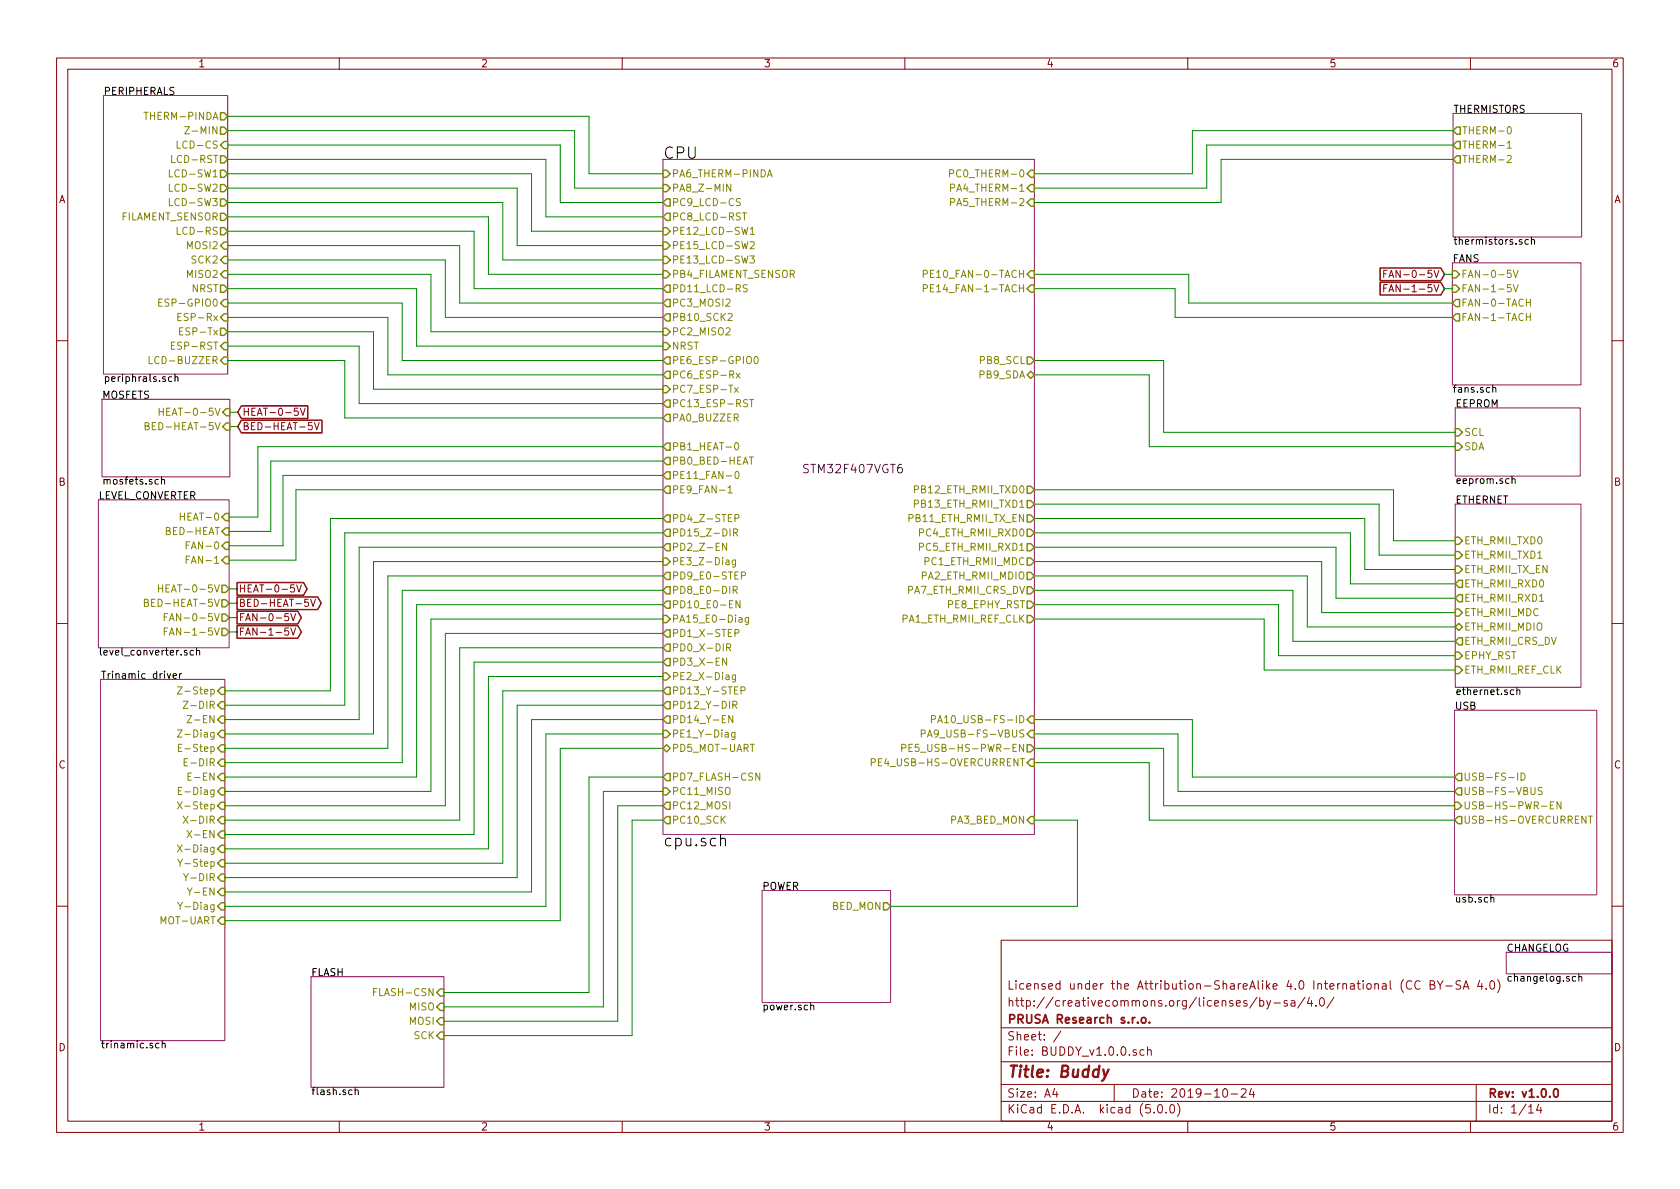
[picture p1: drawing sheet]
<svg xmlns="http://www.w3.org/2000/svg" width="297mm" height="210mm" viewBox="0 0 297 210" stroke-linecap="round" stroke-linejoin="round" font-family="sans-serif">
<g fill="none" stroke="#840000" stroke-width=".18">
<path d="M10 10.3h277v189.9h-277zM12 12.2h273v186.1h-273zM60 10.3v1.9M110 10.3v1.9M160 10.3v1.9M210 10.3v1.9M260 10.3v1.9M244.7 48.4h.4M244.7 50.9h.4M245.3 47.8h-.6v1.3M245.3 50.3h-.6v1.3M245.6 49.1l.4-1.3 .4 1.3"/>
<path d="M245.6 51.6l.4-1.3 .4 1.3M245.7 48.7h.6M245.7 51.3h.6M10 60.2h2M52.7 72.2h-.6l-.1 .6 .5-.1 .3 .2v.3l-.3 .3-.5-.2M53.1 72.2l.4 1.3 .4-1.3M55.2 74.7h-.6l-.1 .6 .2-.1 .5 .1v.6l-.2 .1-.5-.1M55.6 74.7l.4 1.3 .4-1.3M285 60.2h2M10 110.3h2M51 108.5h-.6l-.1 .6 .2-.1 .5 .1v.5l-.2 .2-.5-.2M51 111h-.6l-.1 .7 .2-.2 .5 .2v.5l-.2 .1-.5-.1"/>
<path d="M51.4 108.5l.4 1.3 .5-1.3M51.4 111l.4 1.3 .5-1.3M52 103.4h-.6v.6l.4-.1 .3 .3v.3l-.3 .2-.4-.1M52.5 103.4l.4 1.3 .4-1.3M54.5 106h-.6l-.1 .6 .2-.2 .5 .2v.5l-.2 .1-.5-.1M54.9 106l.4 1.2 .5-1.2M285 110.3h2M10 160.2h2M177 166.3h108v32h-108zM222.2 176.3l-1.2 2M222.7 177l.5-.1 .2 .3v.6l-.2 .1-.5-.1M222.7 176.4v1.5"/>
<path d="M224 176.9l.3 1M224.7 176.9l-.5 1.4-.2 .1M225.2 177.4h1.2M227.6 177l-.4-.1-.2 .2 .1 .3 .5 .1v.3h-.6M228.3 177h.6l.1 .9M229 177.3l-.6 .1-.2 .2 .1 .2 .1 .1 .6-.1M230.7 176.3l-1.3 2M231.5 176.3l-.3 1.1h.9M231.9 176.9v1M232.7 177.8v.1M233.5 176.6l.2-.2a.8 .8 0 0 1 .5 .8 .8 .8 0 0 1-.5 .7l-.2-.1-.2-.4zM235.9 176.3l-1.3 2"/>
<path d="M248.1 173.2a1.79 1.79 0 0 0 0 2.3M249.6 173.6a.7 .7 0 0 0-.9 .2 .7 .7 0 0 0 .1 .9 .55 .55 0 0 0 .8 .1M251.1 173.6a.7 .7 0 0 0-.9 .2 .7 .7 0 0 0 .1 .9 .55 .55 0 0 0 .8 .1M252.9 174.1h.5l.2-.1v-.3l-.2-.3h-.5v1.5h.5l.3-.3a.41 .41 0 0 0-.3-.5M254.1 173.4l.5 .8 .5-.8M254.6 174.2v.7M255.6 174.4h1.2M258.3 173.5l-.6-.1-.3 .3 .2 .4 .6 .3v.4l-.2 .1-.6-.1M258.7 174.9l.5-1.5 .5 1.5M258.9 174.5h.7M261.6 173.3l-.3 1.1h.9M262 173.9v1"/>
<path d="M262.8 174.8v.1M263.6 173.6l.3-.2a.94 .94 0 0 1 0 1.5l-.4-.3-.1-.6zM264.8 173.2a1.71 1.71 0 0 1 0 2.3M285 160.2h2M60 198.3v1.9M110 198.3v1.9M160 198.3v1.9M177 194.8h108M177 191.8h108M177 187.8h108M177 181.8h108M186.5 192.5l-.4 1h1"/>
<path d="M186.8 193v1M187.6 182.3l-1.3 2M197 191.8v3M202.3 185.7l-.5-.1-.3 .3 .2 .6h.6M202.9 185.7h.1a.37 .37 0 0 1 .6 .1v.8M202.9 185.1v1.5M204 196.7v.1M204.8 195.5l.4-.2a.94 .94 0 0 1 0 1.5 .79 .79 0 0 1-.4-1.3zM206.2 196.7v.1M207 195.4l.3-.1a.94 .94 0 0 1 0 1.5 .82 .82 0 0 1-.3-1.4zM208.2 195.1a1.71 1.71 0 0 1 0 2.3M210 198.3v1.9"/>
<path d="M216.3 192.7l.4-.2a.94 .94 0 0 1 0 1.5 .79 .79 0 0 1-.4-1.3zM217.7 193.5h1.1M219.5 192.7l.2-.2h.3l.3 .2v.3v.2l-.9 .8h.9M221.3 192.5l-.4 1h.9M221.6 193v1M260 198.3v1.9M261 191.8v6.5M270.3 195.8l.4-.5v1.5M270.3 196.8h.8M272.1 195.2l-.4 1.1h.9M272.4 195.8v1"/>
</g>
<path d="M201.9 180.1l.2-.2 .4 .2 .1 .5-.1 .2-.4 .1-.2-.1zM203.2 180.8v.1M274.9 192.6l.3-.1a.94 .94 0 0 1 0 1.5h-.2a1 1 0 0 1-.1-1.4z" fill="none" stroke="#840000" stroke-width=".3"/>
<path d="M196 189.1l-.9 1.8-.3 .2" fill="none" stroke="#840000" stroke-width=".41"/>
<g fill="none" stroke="#840084" stroke-width=".18">
<path d="M18.3 16.9h22v49.3h-22zM117.2 28.2h65.7v119.4h-65.7zM256.9 20.1h22.8v21.8h-22.8zM256.8 46.5h22.7v21.6h-22.7zM18 70.6h22.6v13.7h-22.6zM257.3 72.1h22.1v12.1h-22.1zM17.4 88.4h23.1v26.1h-23.1zM257.3 89.1h22.2v32.4h-22.2zM17.8 120.1h22v63.9h-22zM257.2 125.6h25.1v32.6h-25.1zM134.7 157.5h22.8v19.8h-22.8zM55 172.7h23.5v19.6h-23.5z"/>
<path d="M266.3 168.4h18.7v3.8h-18.7z"/>
</g>
<g fill="none" stroke="#000" stroke-width=".18">
<path d="M270.2 42.4h-.3l-.3 .2 .1 .5h.5M270.8 42.5l.2-.1h.2l.1 .8M270.8 41.9v1.3M30.4 66.7l-.4-.1-.2 .2 .1 .6h.5M30.9 66.7l.2-.1 .3 .1 .1 .8M30.9 66.2v1.3M263.9 68.7l.2-.2 .3 .1 .1 .8M263.9 68.1v1.3M28 84.8h-.3l-.3 .2 .1 .6h.5M28.5 84.9l.3-.1h.2l.1 .8M28.5 84.3v1.3M267.3 84.8l.2-.1h.3l.1 .8"/>
<path d="M267.3 84.2v1.3M29.6 119.1l.3 .9 .3-.9M30.6 119.5l.6-.1-.1-.2-.3-.1-.2 .2 .1 .6h.4M31.7 119.1v.9M32.1 119.1l-.4 .2M34.2 115.1l-.3-.1-.3 .2 .1 .6h.5M34.7 115.1l.3-.1 .3 .1v.7M34.7 114.6v1.2M267.6 122h-.3l-.3 .2 .2 .6h.4M268.2 122.1l.2-.1h.3v.8M268.2 121.6v1.2M127.4 148.4a.5 .5 0 0 1 .9 .1v1.1"/>
<path d="M263.6 158.8l.2-.1h.3v.8M143.3 177.9l.2-.2 .3 .1 .1 .8M143.3 177.3v1.3M278.6 172.7h-.4l-.2 .2 .1 .6h.5M279.1 172.8l.2-.1h.3l.1 .8M279.1 172.2v1.3M28.1 184.5h-.3l-.3 .2 .1 .6h.5M28.7 184.6l.2-.1h.3v.8M28.7 184v1.3M62.8 192.9l.2-.2 .3 .1v.8M62.8 192.3v1.3"/>
</g>
<g fill="none" stroke="#848400" stroke-width=".18">
<path d="M25.5 19.9h.7M29.9 30v1.3h.6M29.9 32.6v1.2h.6M29.9 35.1v1.3h.6M30.4 27.5v1.2h.6M31.3 24.9v1.3h.6M32.7 22.4h.8l-.8 1.3h.8M129.2 32.6v1.2l-.7-1.2v1.2M130.9 35.2l-.5-.1-.1 .1-.1 .3 .1 .2 .5 .1 .1 .3-.2 .3-.5-.1M131.3 37.6h.7M131.6 37.6v1.3M135.7 31.3l.4-1.3 .4 1.3"/>
<path d="M135.8 30.9h.6M167.9 30.7l.7-.1v-.5l-.7-.1v1.3M168.1 33.2l.7-.1v-.4l-.2-.1h-.5v1.2M168.1 35.8l.7-.1v-.5l-.2-.1h-.5v1.3M266.5 25.3l.4-.4v1.3M266.5 27.6l.5-.1 .2 .3v.2l-.8 .7h.8M266.5 26.2h.7M266.6 22.5l.2-.1a.69 .69 0 0 1 .4 .6 .69 .69 0 0 1-.4 .7l-.3-.3v-.2zM28.1 53.5h.4M28.7 52.9h-.6v1.2h.6M31.3 40.2v1.2h.6M31.4 56h.5"/>
<path d="M31.7 58.6h.5M32.1 55.4h-.7v1.3h.7M32.4 58h-.7v1.2h.7M128.7 55.5l.5-.1 .3 .4-.8 .9h.8M132.1 50.4l-.5-.1-.2 .2v.3l.6 .3 .1 .3-.2 .2h-.5M132.6 45.3h.8l-.4 .4 .3 .2v.6h-.5l-.2-.1M132.7 42.8l.4-.1 .3 .4-.1 .2-.7 .7h.8M132.7 40.5l.3-.3v1.2M132.7 41.4h.7M163.2 51l.7-.1 .1-.1-.1-.3-.2-.2h-.5v1.3M163.2 48.5l.7-.1 .1-.2-.1-.3-.2-.1h-.5v1.3M164.5 50.9h.4"/>
<path d="M164.5 48.4h.4M165.1 50.3h-.6v1.3h.6M165.1 47.8h-.6v1.3h.6M267.2 47.8h-.7v.6l.2-.1 .5 .1v.5l-.2 .2-.5-.2M267.2 50.3h-.7v.6l.2-.1 .5 .1v.6l-.2 .1-.5-.1M267.6 47.8l.4 1.3 .4-1.3M267.6 50.3l.4 1.3 .4-1.3M269.9 52.9v1.2M269.9 55.4v1.3M269.9 53.5h.7M269.9 56h.7M270.6 52.9v1.2"/>
<path d="M270.6 55.4v1.3M25.7 75.3h.5l.1-.2v-.3l-.6-.1v1.3h.4l.2-.1 .1-.3-.3-.3M26.4 63v1.3h.6M28.1 72.2v1.3M28.1 72.8h.8M28.9 72.2v1.3M29.5 72.8h.4M30.1 72.2h-.6v1.3h.6M30.3 61.1h.4M30.9 60.5h-.6v1.3h.6M129.9 68.5l.6 .9M130 78.4l.2-.1a.67 .67 0 0 1 .4 .6 .67 .67 0 0 1-.4 .6l-.3-.4z"/>
<path d="M130.2 66l.6 .8M130.5 68.5l-.6 .9M130.8 66l-.6 .8M132.5 70.7h.8M132.9 70.7v1.2M133.5 63.1l.1-.1a.67 .67 0 0 1 .5 .7 .67 .67 0 0 1-.5 .6 .83 .83 0 0 1-.1-1.2zM31.9 90.7v1.3M31.9 91.3h.7M32.9 96.4h.4M32.9 99h.4M33.5 95.8h-.6v1.3M33.5 98.3h-.6v1.3"/>
<path d="M128.4 99.1h.5v.8M128.5 96.1v1.2l-.7-1.2v1.2M128.7 86.3l.4-.4v1.3M128.7 87.2h.8M128.9 99.3l-.4 .1-.2 .2 .2 .3 .4-.1M129.7 94.2l.6-.1 .1-.2v-.3l-.2-.1h-.5v1.3M129.9 91.6l.7-.1v-.4l-.2-.1h-.5v1.2M130 94.2l.4 .6M130 83.5l.3-.1a.69 .69 0 0 1 .4 .6 .69 .69 0 0 1-.4 .6l-.3-.1-.1-.4zM130 99v1.2l-.2 .1-.3-.1M130 99.1l-.3-.1-.2 .3 .1 .5h.4M132.5 80.8h.7"/>
<path d="M132.8 80.8v1.3M161.7 86.6l.6-.1 .1-.2-.1-.3-.1-.1h-.5v1.3M161.7 89.1l.6-.1 .1-.1-.1-.3-.1-.2h-.5v1.3M25.5 106.6l.6-.1 .1-.2-.1-.2-.6-.1v1.2h.5l.2-.1 .1-.3-.3-.2M28 103.4v1.3M28 104h.8M28.8 103.4v1.3M29 109.1h.5M29 111.7h.5M29.3 104h.5M29.6 108.5h-.6v1.3M29.6 111h-.6v1.3"/>
<path d="M29.9 103.4h-.6v1.3h.6M29.9 109.8l.5-1.3 .4 1.3M29.9 112.3l.5-1.3 .4 1.3M30.1 109.4h.6M30.1 112h.6M128.5 114.5l.7-.1v-.4l-.2-.2h-.5v1.3M128.5 116.4v1.2l-.7-1.2v1.2M128.8 114.5l.4 .6M129.6 104.3h.7v-.5l-.2-.1h-.5v1.2M129.9 112l.7-.1v-.5l-.2-.1h-.5v1.3M129.9 104.3l.5 .6M130 119.3v1.2l-.2 .1-.3-.1"/>
<path d="M130 119.4l-.3-.1-.2 .3 .1 .5h.4M130.7 109.2h.4l.1 .8M130.8 106.2v1.3l-.7-1.3v1.3M131.1 101.8l.6-.1v-.4l-.1-.2h-.5v1.3M131.2 109.5h-.4l-.2 .2 .1 .3h.5M132.4 109.2v1l-.3 .3-.3-.1M132.4 109.2h-.4l-.3 .2 .2 .6h.5M31.4 121.5h.8l-.8 1.2h.8M31.4 129.1h.8l-.8 1.2h.8M31.5 132.2h.5M31.5 139.8h.5M32.2 131.6h-.7v1.3h.7"/>
<path d="M32.2 139.2h-.7v1.3h.7M32.4 124h.8l-.8 1.3h.8M32.6 134.8h.4M33.1 126.5h.8l-.8 1.3h.8M33.2 134.2h-.6v1.2h.6M33.2 137.3h.5M33.8 136.7h-.6v1.3h.6M129.6 124.7l.7-.1v-.5l-.7-.1v1.3M129.6 126.5v1.3l-.7-1.3v1.3M129.9 124.7l.4 .6M129.9 129.5v1l-.2 .3-.3-.1M129.9 129.6l-.3-.1-.3 .2 .2 .6h.4"/>
<path d="M131 122.1l.7-.1v-.4l-.2-.1h-.5v1.2M132.7 131.6h.7M134.3 136.7v1.3l-.7-1.3v1.3M154.1 134.8h.6l.1-.2-.1-.3-.2-.1h-.4v1.2M155.3 134.8h.5M155.9 134.2h-.6v1.2h.6M159.4 132.3l.6-.1 .2-.2-.1-.3-.2-.1h-.5v1.3M160.7 132.2h.4M161.3 131.6h-.6v1.3h.6M162.5 131.6h-.7v.6l.2-.1 .4 .1 .1 .6-.2 .1-.5-.1M162.9 129.7l.7-.1v-.4l-.2-.1h-.5v1.2M164 130.3l.4-1.2 .4 1.2"/>
<path d="M164.1 130h.6M164.7 127.2l.6-.1 .1-.1v-.3l-.2-.2h-.5v1.3M165.8 127.8l.4-1.3 .4 1.3M165.9 127.5h.6M268.3 136.7v1.3M268.9 136.7a.64 .64 0 0 1 .8 .6 .64 .64 0 0 1-.8 .7zM270.7 139.2v1.1l.2 .2h.3l.2-.2v-1.1M272.7 139.3l-.5-.1-.2 .2 .1 .4 .5 .2 .1 .3-.3 .2h-.4M31.4 141.8l.8 1.2M31.4 149.4l.8 1.3M31.4 151.9l.5 .7 .4-.7M31.4 159.6l.5 .6 .4-.6"/>
<path d="M31.9 152.6v.6M32.2 141.8l-.8 1.2M32.2 149.4l-.8 1.3M32.4 144.3l.8 1.3M32.5 154.5l.4 .6 .4-.6M33.1 146.9l.8 1.2M33.1 157l.5 .7 .4-.7M33.2 144.3l-.8 1.3M33.9 146.9l-.8 1.2M274.1 142.4h.4M274.7 141.8h-.6v1.2h.6M276 141.8v1.2l-.7-1.2v1.2"/>
<path d="M280.4 144.3v1.3l-.7-1.3v1.3M280.8 144.3h.8M281.2 144.3v1.3M31.9 160.2v.6M66 175.4h.5M66.6 174.8h-.6v1.3"/>
</g>
<g fill="none" stroke="#848400" stroke-width=".25">
<path d="M39 19.9h.6l.7 .7-.7 .6h-.6zM39 22.5h.6l.7 .6-.7 .6h-.6zM39 25.6l.6-.6h.7v1.3h-.7zM39 37.7h.6l.7 .6-.7 .7h-.6zM39 27.6h.6l.7 .6-.7 .6h-.6zM39 30.1h.6l.7 .6-.7 .7h-.6zM39 32.6h.6l.7 .7-.7 .6h-.6zM39 35.2h.6l.7 .6-.7 .6h-.6zM117.2 32.6h.7l.6 .7-.6 .6h-.7zM117.2 30.1h.7l.6 .6-.6 .7h-.7zM117.2 38.3l.7-.6h.6v1.3h-.6zM117.9 35.2h.6v1.2h-.6l-.7-.6z"/>
<path d="M182.2 30.1h.7v1.3h-.7l-.6-.7zM182.2 32.6h.7v1.3h-.7l-.6-.6zM182.2 35.2h.7v1.2h-.7l-.6-.6zM257.6 22.5h.6v1.2h-.6l-.7-.6zM257.6 25h.6v1.3h-.6l-.7-.7zM257.6 27.6h.6v1.2h-.6l-.7-.6zM39 40.3h.6l.7 .6-.7 .6h-.6zM39 46l.6-.7h.7v1.3h-.7zM39 50.4h.6l.7 .6-.7 .7h-.6zM39 48.5l.6-.6h.7v1.2h-.7zM39 56.1l.6-.6h.7v1.3h-.7zM39 58h.6l.7 .7-.7 .6h-.6z"/>
<path d="M39 53.6l.6-.6h.7v1.2h-.7zM39.6 42.8h.7v1.3h-.7l-.6-.7zM117.2 58h.7l.6 .7-.6 .6h-.7zM117.2 56.1l.7-.6h.6v1.3h-.6zM117.2 42.8h.7l.6 .6-.6 .7h-.7zM117.2 45.3h.7l.6 .7-.6 .6h-.7zM117.2 40.3h.7l.6 .6-.6 .6h-.7zM117.2 51l.7-.6h.6v1.3h-.6zM117.2 47.9h.7l.6 .6-.6 .6h-.7zM117.9 53h.6v1.2h-.6l-.7-.6zM182.2 50.4h.7v1.3h-.7l-.6-.7zM182.2 47.9h.7v1.2h-.7l-.6-.6z"/>
<path d="M256.8 47.9h.6l.7 .6-.7 .6h-.6zM256.8 50.4h.6l.7 .6-.7 .7h-.6zM257.4 53h.7v1.2h-.7l-.6-.6zM257.4 55.5h.7v1.3h-.7l-.6-.7zM39 61.2l.6-.6h.7v1.2h-.7zM39.4 75.4l.6-.6h.6v1.3h-.6zM39.6 63.1h.7v1.3h-.7l-.6-.7zM40 72.3h.6v1.2h-.6l-.6-.6zM117.2 79l.7-.6h.6v1.2h-.6zM117.2 60.6h.7l.6 .6-.6 .6h-.7zM117.2 73.9l.7-.6h.6v1.2h-.6zM117.2 68.2h.7l.6 .6-.6 .7h-.7z"/>
<path d="M117.9 65.7h.6v1.2h-.6l-.7-.6zM117.9 63.1h.6v1.3h-.6l-.7-.7zM117.9 70.7h.6v1.3h-.6l-.7-.6zM181.6 66.3l.6-.6 .7 .6-.7 .6zM181.6 63.1h.6l.7 .6-.7 .7h-.6zM257.3 75.8h.6l.7 .6-.7 .7h-.6zM257.3 78.4h.6l.7 .6-.7 .6h-.6zM39.9 90.8h.6v1.3h-.6l-.7-.7zM39.9 95.9h.6v1.2h-.6l-.7-.6zM39.9 98.4h.6v1.3h-.6l-.7-.6zM39.9 93.3h.6v1.3h-.6l-.7-.6zM117.2 86.6l.7-.6h.6v1.2h-.6z"/>
<path d="M117.2 96.8l.7-.7h.6v1.3h-.6zM117.2 98.7h.7l.6 .6-.6 .6h-.7zM117.9 83.4h.6v1.3h-.6l-.7-.6zM117.9 80.9h.6v1.3h-.6l-.7-.7zM117.9 93.6h.6v1.3h-.6l-.7-.7zM117.9 91.1h.6v1.2h-.6l-.7-.6zM181.6 86h.6l.7 .6-.7 .6h-.6zM181.6 88.5h.6l.7 .6-.7 .7h-.6zM181.6 91.1h.6l.7 .6-.7 .6h-.6zM181.6 93.6h.6l.7 .6-.7 .7h-.6zM181.6 96.1h.6l.7 .7-.7 .6h-.6zM181.6 98.7h.6l.7 .6-.7 .6h-.6z"/>
<path d="M257.3 95h.6l.7 .6-.7 .7h-.6zM257.3 97.5h.6l.7 .7-.7 .6h-.6zM39.2 103.5h.7l.6 .6-.6 .7h-.7zM39.2 108.6h.7l.6 .6-.6 .6h-.7zM39.2 111.1h.7l.6 .7-.6 .6h-.7zM39.2 106h.7l.6 .7-.6 .6h-.7zM117.2 114.5l.7-.6h.6v1.3h-.6zM117.2 119h.7l.6 .6-.6 .7h-.7zM117.2 104.4l.7-.6h.6v1.2h-.6zM117.2 108.8h.7l.6 .7-.6 .6h-.7zM117.9 111.4h.6v1.2h-.6l-.7-.6zM117.9 116.5h.6v1.2h-.6l-.7-.6z"/>
<path d="M117.9 101.2h.6v1.3h-.6l-.7-.7zM117.9 106.3h.6v1.3h-.6l-.7-.7zM181.6 101.2h.6l.7 .6-.7 .7h-.6zM181.6 103.8h.6l.7 .6-.7 .6h-.6zM181.6 108.8h.6l.7 .7-.7 .6h-.6zM181.6 106.3h.6l.7 .6-.7 .7h-.6zM257.3 100.1h.6l.7 .6-.7 .6h-.6zM257.3 107.7h.6l.7 .6-.7 .7h-.6zM257.3 110.9l.6-.7 .7 .7-.7 .6zM257.3 115.3h.6l.7 .6-.7 .7h-.6zM257.3 117.9h.6l.7 .6-.7 .6h-.6zM257.9 102.6h.7v1.3h-.7l-.6-.7z"/>
<path d="M257.9 105.2h.7v1.2h-.7l-.6-.6zM257.9 112.8h.7v1.2h-.7l-.6-.6zM38.5 129.8l.6-.6h.7v1.2h-.7zM38.5 134.9l.6-.7h.7v1.3h-.7zM38.5 139.9l.6-.6h.7v1.3h-.7zM39.1 121.5h.7v1.3h-.7l-.6-.6zM39.1 124.1h.7v1.2h-.7l-.6-.6zM39.1 126.6h.7v1.3h-.7l-.6-.7zM39.1 131.7h.7v1.3h-.7l-.6-.7zM39.1 136.8h.7v1.2h-.7l-.6-.6zM117.2 137.4l.7-.6h.6v1.2h-.6zM117.2 139.3h.7l.6 .6-.6 .7h-.7z"/>
<path d="M117.2 129.2h.7l.6 .6-.6 .6h-.7zM117.2 127.2l.7-.6h.6v1.3h-.6zM117.9 131.7l.6 .6-.6 .7-.7-.7zM117.9 121.5h.6v1.3h-.6l-.7-.6zM117.9 124.1h.6v1.2h-.6l-.7-.6zM181.6 131.7h.6l.7 .6-.7 .7h-.6zM182.2 129.2h.7v1.2h-.7l-.6-.6zM182.2 134.2h.7v1.3h-.7l-.6-.6zM182.2 126.6h.7v1.3h-.7l-.6-.7zM257.8 136.8h.6v1.2h-.6l-.6-.6zM257.8 139.3h.6v1.3h-.6l-.6-.7zM38.5 145l.6-.6h.7v1.3h-.7z"/>
<path d="M38.5 147.6l.6-.7h.7v1.3h-.7zM38.5 152.6l.6-.6h.7v1.3h-.7zM38.5 157.7l.6-.6h.7v1.3h-.7zM39.1 141.9h.7v1.2h-.7l-.6-.6zM39.1 149.5h.7v1.2h-.7l-.6-.6zM39.1 154.6h.7v1.2h-.7l-.6-.6zM39.1 159.6h.7v1.3h-.7l-.6-.6zM117.9 141.9h.6v1.2h-.6l-.7-.6zM117.9 144.4h.6v1.3h-.6l-.7-.7zM156.2 159.6h.6l.7 .7-.7 .6h-.6zM182.2 144.4h.7v1.3h-.7l-.6-.7zM257.2 141.9h.6l.6 .6-.6 .6h-.6z"/>
<path d="M257.8 144.4h.6v1.3h-.6l-.6-.7zM38.5 162.8l.6-.6h.7v1.2h-.7zM77.9 177.4h.6v1.3h-.6l-.7-.7zM77.9 180h.6v1.2h-.6l-.7-.6zM77.9 174.9h.6v1.2h-.6l-.7-.6zM77.9 182.5h.6v1.3h-.6l-.7-.7z"/>
</g>
<g fill="none" stroke="#008400" stroke-width=".18">
<path d="M40.3 38.3h46.1v10.2h30.8M40.3 20.6h63.8v10.1h13.1M40.3 23.1h61.3v10.2h15.6M40.3 25.6h58.8v10.2h18.1M40.3 28.2h56.2v10.1h20.7M40.3 30.7h53.7v10.2h23.2M40.3 33.3h51.1v10.1h25.8M40.3 35.8h48.6v10.2h28.3M256.9 23.1h-46.1v7.6h-27.9M256.9 25.6h-43.5v7.7h-30.5M256.9 28.2h-41v7.6h-33M40.3 51h33.4v10.2h43.5"/>
<path d="M40.3 40.9h43.5v10.1h33.4M40.3 48.5h35.9v10.2h41M40.3 53.6h30.8v10.1h46.1M40.3 43.4h41v10.2h35.9M40.3 56.1h28.3v10.2h48.6M40.3 46h38.4v10.1h38.5M40.3 58.7h25.7v10.1h51.2M182.9 51h24.9v5.1h49M182.9 48.5h27.3v5.1h46.6M255.4 51h1.4M255.4 48.5h1.4M40.3 63.7h20.7v10.2h56.2"/>
<path d="M40.3 61.2h23.2v10.2h53.7M40.6 75.4h1.4M40.6 72.9h1.4M117.2 79h-71.6v12.4h-5.1M182.9 63.7h22.8v12.7h51.6M182.9 66.3h20.3v12.7h54.1M117.2 81.5h-69.3v12.5h-7.4M117.2 84.1h-67.2v12.4h-9.5M117.2 86.6h-64.9v12.5h-11.8M117.2 91.7h-58.8v30.5h-18.6M117.2 94.2h-56.2v30.5h-21.2M117.2 96.8h-53.7v30.4h-23.7"/>
<path d="M117.2 99.3h-51.2v30.5h-26.2M182.9 86.6h63.5v9h10.9M182.9 89.1h60.9v9.1h13.5M182.9 91.7h58.4v9h16M182.9 94.2h55.9v9h18.5M182.9 96.8h53.3v9h21.1M182.9 99.3h50.8v9h23.6M40.5 104.1h1.4M40.5 106.7h1.4M40.5 109.2h1.4M40.5 111.8h1.4M117.2 119.6h-30.8v30.5h-46.6"/>
<path d="M117.2 101.8h-48.6v30.5h-28.8M117.2 104.4h-46.1v30.5h-31.3M117.2 106.9h-43.5v30.5h-33.9M117.2 109.5h-41v30.4h-36.4M117.2 112h-38.5v30.5h-38.9M117.2 114.5h-35.9v30.5h-41.5M117.2 117.1h-33.4v30.5h-44M182.9 101.8h48.2v9.1h26.2M182.9 104.4h45.7v9h28.7M182.9 106.9h43.2v9h31.2M182.9 109.5h40.6v9h33.8M117.2 137.4h-13.1v38.1h-25.6"/>
<path d="M117.2 132.3h-18.1v30.5h-59.3M117.2 129.8h-20.7v30.5h-56.7M117.2 127.2h-23.2v30.5h-54.2M117.2 124.7h-25.8v30.5h-51.6M117.2 122.2h-28.3v30.4h-49.1M117.2 139.9h-10.5v38.1h-28.2M182.9 127.2h27.9v10.2h46.4M182.9 132.3h22.8v10.2h51.5M182.9 134.9h20.3v10.1h54M182.9 129.8h25.4v10.1h48.9M117.2 142.5h-8v38.1h-30.7M117.2 145h-5.4v38.1h-33.3"/>
<path d="M182.9 145h7.6v15.3h-33"/>
</g>
<path d="M244 47.4h10.8l.6 1.1-.6 1.1h-10.8zM244 49.9h10.8l.6 1.1-.6 1.2h-10.8zM42.7 71.8h11.7v2.2h-11.7l-.7-1.1zM42.7 74.3h14.2v2.2h-14.2l-.7-1.1zM41.9 105.6h14.3l.6 1.1-.6 1.1h-14.3zM41.9 103h11.8l.6 1.1-.6 1.2h-11.8zM41.9 108.1h10.8l.6 1.1-.6 1.1h-10.8zM41.9 110.6h10.8l.6 1.2-.6 1.1h-10.8z" fill="none" stroke="#840000" stroke-width=".25"/>
<path d="M159.4 82.1a.62 .62 0 0 0-.7 .6v.6l.2 .2 .4 .1 .2-.1 .1-.5-.2-.3h-.4l-.3 .3" fill="none" stroke="#0000c2" stroke-width=".18"/>
<g font-size="2.8">
<text x="117.2" y="28.1">CPU</text>
<text x="117.2" y="149.7">cpu.sch</text>
</g>
<text font-size="2.8" fill="#840000" x="178" y="190.5">Title: Buddy</text>
<text font-size="2.1" fill="#0000c2" x="141.7" y="83.7">STM32F407VGT6</text>
<g font-size="2.1" fill="#840000">
<text x="178" y="178">http://creativecommons.org/licenses/by-sa/4.0/</text>
<text x="178" y="175">Licensed under the Attribution-ShareAlike 4.0 International (CC BY-SA 4.0)</text>
<text x="178" y="184">Sheet: /</text>
<text x="178" y="181">PRUSA Research s.r.o.</text>
<text x="178" y="186.7">File: BUDDY_v1.0.0.sch</text>
<text x="178" y="196.9">KiCad E.D.A. kicad (5.0.0)</text>
<text x="178" y="194.1">Size: A4</text>
<text x="200" y="194.1">Date: 2019-10-24</text>
<text x="263" y="194.1">Rev: v1.0.0</text>
<text x="263" y="196.9">Id: 1/14</text>
</g>
<g font-size="1.8" fill="#840000">
<text x="35" y="11.9">1</text>
<text x="85" y="11.9">2</text>
<text x="135" y="11.9">3</text>
<text x="185" y="11.9">4</text>
<text x="235" y="11.9">5</text>
<text x="285" y="11.9">6</text>
<text x="10.4" y="35.9">A</text>
<text x="285.4" y="35.9">A</text>
<text x="246.7" y="49.1">FAN-0-5V</text>
<text x="246.7" y="51.7">FAN-1-5V</text>
<text x="42.8" y="73.5">HEAT-0-5V</text>
<text x="42.8" y="76.1">BED-HEAT-5V</text>
<text x="10.4" y="85.9">B</text>
<text x="285.4" y="85.9">B</text>
<text x="42.2" y="107.3">BED-HEAT-5V</text>
<text x="42.2" y="104.8">HEAT-0-5V</text>
<text x="42.2" y="109.8">FAN-0-5V</text>
<text x="42.2" y="112.4">FAN-1-5V</text>
<text x="10.4" y="135.9">C</text>
<text x="285.4" y="135.9">C</text>
<text x="10.4" y="185.9">D</text>
<text x="285.4" y="185.9">D</text>
<text x="35" y="199.9">1</text>
<text x="85" y="199.9">2</text>
<text x="135" y="199.9">3</text>
<text x="185" y="199.9">4</text>
<text x="235" y="199.9">5</text>
<text x="285" y="199.9">6</text>
</g>
<g font-size="1.8">
<text x="18.3" y="16.8">PERIPHERALS</text>
<text x="256.9" y="20">THERMISTORS</text>
<text x="256.8" y="46.4">FANS</text>
<text x="256.9" y="43.3">thermistors.sch</text>
<text x="18" y="70.5">MOSFETS</text>
<text x="18.3" y="67.5">periphrals.sch</text>
<text x="256.8" y="69.4">fans.sch</text>
<text x="257.3" y="72">EEPROM</text>
<text x="17.4" y="88.3">LEVEL_CONVERTER</text>
<text x="18" y="85.7">mosfets.sch</text>
<text x="257.3" y="85.6">eeprom.sch</text>
<text x="257.3" y="89">ETHERNET</text>
<text x="17.4" y="115.9">level_converter.sch</text>
<text x="17.8" y="120">Trinamic driver</text>
<text x="257.2" y="125.5">USB</text>
<text x="257.3" y="122.9">ethernet.sch</text>
<text x="134.7" y="157.4">POWER</text>
<text x="257.2" y="159.6">usb.sch</text>
<text x="55" y="172.6">FLASH</text>
<text x="266.3" y="168.3">CHANGELOG</text>
<text x="266.3" y="173.6">changelog.sch</text>
<text x="134.7" y="178.7">power.sch</text>
<text x="17.8" y="185.4">trinamic.sch</text>
<text x="55" y="193.6">flash.sch</text>
</g>
<g font-size="1.8" fill="#848400">
<text x="26.4" y="21.2">THERM-PINDA</text>
<text x="33.8" y="23.7">Z-MIN</text>
<text x="258.4" y="23.7">THERM-0</text>
<text x="31" y="28.8">LCD-RST</text>
<text x="32.1" y="26.3">LCD-CS</text>
<text x="258.4" y="26.3">THERM-1</text>
<text x="258.4" y="28.8">THERM-2</text>
<text x="30.7" y="31.4">LCD-SW1</text>
<text x="30.7" y="33.9">LCD-SW2</text>
<text x="118.7" y="33.9">PA8_Z-MIN</text>
<text x="118.7" y="31.4">PA6_THERM-PINDA</text>
<text x="169.1" y="31.4">PC0_THERM-0</text>
<text x="169.1" y="33.9">PA4_THERM-1</text>
<text x="21.3" y="39">FILAMENT_SENSOR</text>
<text x="30.7" y="36.4">LCD-SW3</text>
<text x="32.1" y="41.5">LCD-RS</text>
<text x="118.7" y="36.4">PC9_LCD-CS</text>
<text x="118.7" y="39">PC8_LCD-RST</text>
<text x="118.7" y="41.5">PE12_LCD-SW1</text>
<text x="169.1" y="36.4">PA5_THERM-2</text>
<text x="33.2" y="44.1">MOSI2</text>
<text x="34" y="46.6">SCK2</text>
<text x="118.7" y="44.1">PE15_LCD-SW2</text>
<text x="118.7" y="46.6">PE13_LCD-SW3</text>
<text x="33.2" y="49.1">MISO2</text>
<text x="33.9" y="51.7">NRST</text>
<text x="118.7" y="51.7">PD11_LCD-RS</text>
<text x="118.7" y="49.1">PB4_FILAMENT_SENSOR</text>
<text x="165.3" y="51.7">PE14_FAN-1-TACH</text>
<text x="165.3" y="49.1">PE10_FAN-0-TACH</text>
<text x="258.3" y="49.1">FAN-0-5V</text>
<text x="258.3" y="51.7">FAN-1-5V</text>
<text x="29.2" y="54.2">ESP-GPIO0</text>
<text x="32.3" y="56.8">ESP-Rx</text>
<text x="32.5" y="59.3">ESP-Tx</text>
<text x="118.7" y="59.3">PC2_MISO2</text>
<text x="118.7" y="54.2">PC3_MOSI2</text>
<text x="118.7" y="56.8">PB10_SCK2</text>
<text x="258.3" y="54.2">FAN-0-TACH</text>
<text x="258.3" y="56.8">FAN-1-TACH</text>
<text x="27.3" y="64.4">LCD-BUZZER</text>
<text x="31.1" y="61.8">ESP-RST</text>
<text x="118.7" y="61.8">NRST</text>
<text x="118.7" y="64.4">PE6_ESP-GPIO0</text>
<text x="173.4" y="64.4">PB8_SCL</text>
<text x="118.7" y="66.9">PC6_ESP-Rx</text>
<text x="118.7" y="69.5">PC7_ESP-Tx</text>
<text x="173.2" y="66.9">PB9_SDA</text>
<text x="27.2" y="76.1">BED-HEAT-5V</text>
<text x="30" y="73.5">HEAT-0-5V</text>
<text x="118.7" y="74.5">PA0_BUZZER</text>
<text x="118.7" y="72">PC13_ESP-RST</text>
<text x="258.8" y="77.1">SCL</text>
<text x="118.7" y="82.2">PB0_BED-HEAT</text>
<text x="118.7" y="79.6">PB1_HEAT-0</text>
<text x="258.8" y="79.6">SDA</text>
<text x="118.7" y="84.7">PE11_FAN-0</text>
<text x="118.7" y="87.2">PE9_FAN-1</text>
<text x="162.2" y="87.2">PB12_ETH_RMII_TXD0</text>
<text x="162.2" y="89.8">PB13_ETH_RMII_TXD1</text>
<text x="29.8" y="94.6">BED-HEAT</text>
<text x="32.6" y="92.1">HEAT-0</text>
<text x="118.7" y="94.9">PD15_Z-DIR</text>
<text x="118.7" y="92.3">PD4_Z-STEP</text>
<text x="161" y="92.3">PB11_ETH_RMII_TX_EN</text>
<text x="163" y="94.9">PC4_ETH_RMII_RXD0</text>
<text x="33.8" y="97.1">FAN-0</text>
<text x="33.8" y="99.7">FAN-1</text>
<text x="118.7" y="97.4">PD2_Z-EN</text>
<text x="118.7" y="99.9">PE3_Z-Diag</text>
<text x="163" y="97.4">PC5_ETH_RMII_RXD1</text>
<text x="163.7" y="99.9">PC1_ETH_RMII_MDC</text>
<text x="258.8" y="96.3">ETH_RMII_TXD0</text>
<text x="258.8" y="98.8">ETH_RMII_TXD1</text>
<text x="258.8" y="101.3">ETH_RMII_TX_EN</text>
<text x="27.1" y="107.3">BED-HEAT-5V</text>
<text x="29.8" y="104.8">HEAT-0-5V</text>
<text x="118.7" y="102.5">PD9_E0-STEP</text>
<text x="118.7" y="105">PD8_E0-DIR</text>
<text x="118.7" y="107.6">PD10_E0-EN</text>
<text x="160.5" y="105">PA7_ETH_RMII_CRS_DV</text>
<text x="163.1" y="102.5">PA2_ETH_RMII_MDIO</text>
<text x="167.7" y="107.6">PE8_EPHY_RST</text>
<text x="258.8" y="103.9">ETH_RMII_RXD0</text>
<text x="258.8" y="106.4">ETH_RMII_RXD1</text>
<text x="31" y="109.8">FAN-0-5V</text>
<text x="31" y="112.4">FAN-1-5V</text>
<text x="118.7" y="112.6">PD1_X-STEP</text>
<text x="118.7" y="110.1">PA15_E0-Diag</text>
<text x="159.5" y="110.1">PA1_ETH_RMII_REF_CLK</text>
<text x="258.8" y="109">ETH_RMII_MDC</text>
<text x="258.8" y="111.5">ETH_RMII_MDIO</text>
<text x="118.7" y="115.2">PD0_X-DIR</text>
<text x="118.7" y="117.7">PD3_X-EN</text>
<text x="258.8" y="114">ETH_RMII_CRS_DV</text>
<text x="258.8" y="116.6">EPHY_RST</text>
<text x="258.8" y="119.1">ETH_RMII_REF_CLK</text>
<text x="32.7" y="122.8">Z-Step</text>
<text x="33.5" y="125.3">Z-DIR</text>
<text x="118.7" y="120.3">PE2_X-Diag</text>
<text x="118.7" y="122.8">PD13_Y-STEP</text>
<text x="118.7" y="125.3">PD12_Y-DIR</text>
<text x="32.7" y="130.4">Z-Diag</text>
<text x="34.1" y="127.9">Z-EN</text>
<text x="118.7" y="130.4">PE1_Y-Diag</text>
<text x="118.7" y="127.9">PD14_Y-EN</text>
<text x="164.8" y="130.4">PA9_USB-FS-VBUS</text>
<text x="167" y="127.9">PA10_USB-FS-ID</text>
<text x="32.6" y="133">E-Step</text>
<text x="33.4" y="135.5">E-DIR</text>
<text x="118.7" y="133">PD5_MOT-UART</text>
<text x="156" y="135.5">PE4_USB-HS-OVERCURRENT</text>
<text x="162.5" y="133">PE5_USB-HS-PWR-EN</text>
<text x="32.6" y="143.1">X-Step</text>
<text x="32.6" y="140.6">E-Diag</text>
<text x="34" y="138">E-EN</text>
<text x="118.7" y="138">PD7_FLASH-CSN</text>
<text x="118.7" y="140.6">PC11_MISO</text>
<text x="118.7" y="143.1">PC12_MOSI</text>
<text x="258.7" y="138">USB-FS-ID</text>
<text x="258.7" y="140.6">USB-FS-VBUS</text>
<text x="258.7" y="143.1">USB-HS-PWR-EN</text>
<text x="33.4" y="145.7">X-DIR</text>
<text x="34" y="148.2">X-EN</text>
<text x="118.7" y="145.7">PC10_SCK</text>
<text x="168.1" y="145.7">PA3_BED_MON</text>
<text x="258.7" y="145.7">USB-HS-OVERCURRENT</text>
<text x="32.6" y="150.7">X-Diag</text>
<text x="32.6" y="153.3">Y-Step</text>
<text x="33.4" y="155.8">Y-DIR</text>
<text x="32.6" y="160.9">Y-Diag</text>
<text x="34" y="158.4">Y-EN</text>
<text x="147.1" y="160.9">BED_MON</text>
<text x="28.8" y="163.4">MOT-UART</text>
<text x="66.8" y="176.1">FLASH-CSN</text>
<text x="72.4" y="178.7">MISO</text>
<text x="72.4" y="181.2">MOSI</text>
<text x="73.2" y="183.8">SCK</text>
</g>
</svg>
